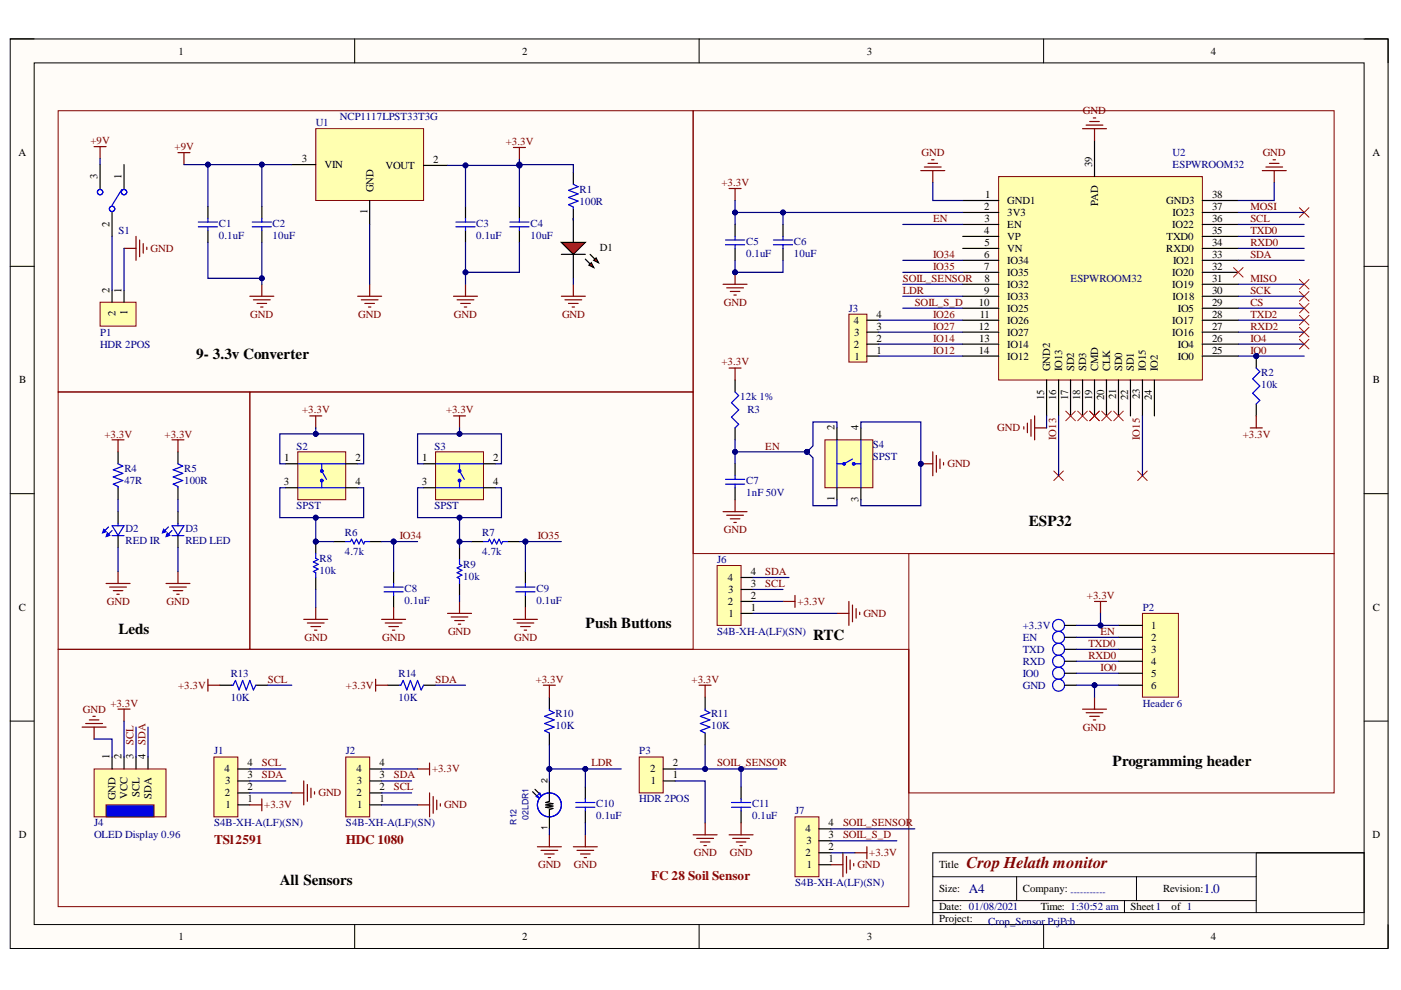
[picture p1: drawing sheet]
<svg xmlns="http://www.w3.org/2000/svg" width="297mm" height="210mm" viewBox="0 0 297 210" stroke-linecap="round" stroke-linejoin="round" font-family="sans-serif">
<path d="M2.2 8.3h292.1v192.8h-292.1z" fill-rule="evenodd" fill="#fffcf8"/>
<path d="M2.2 8.3h292.1v192.8h-292.1z" fill="none" stroke="#000" stroke-width=".21"/>
<path d="M7.2 13.3h282v182.7h-282z" fill-rule="evenodd" fill="#fffcf8"/>
<g fill="none" stroke="#000" stroke-width=".21">
<path d="M2.2 8.3h5M7.2 13.3h282v182.7h-282zM75.2 8.3v5M148.2 8.3v5M221.3 8.3v5M289.2 8.3h5.1v5M2.2 56.5h5M289.2 56.5h5.1M2.2 104.7h5M289.2 104.7h5.1M2.2 152.9h5M289.2 152.9h5.1"/>
<path d="M75.2 196v5.1M148.2 196v5.1M197.8 193.5h91.4v-12.7h-91.4v15.2M197.8 185.9h68.5M197.8 191h68.5M215.5 185.9v5.1M221.3 196v5.1M238.4 191v2.5M241 185.9v5.1M266.3 180.8v12.7M294.3 196v5.1"/>
</g>
<path d="M66.9 27.3h22.9v15.2h-22.9z" fill-rule="evenodd" fill="#ffffb0"/>
<path d="M66.9 27.3h22.9v15.2h-22.9z" fill="none" stroke="#800000" stroke-width=".21"/>
<path d="M61.9 34.9h5M89.8 35.1h5.1M44.1 43.8v2.5M44.1 48.9v2.5M55.5 43.8v2.5M55.5 48.9v2.5M78.4 42.5v5.1M98.7 43.8v2.5M98.7 48.9v2.5M110.1 43.8v2.5M110.1 48.9v2.5" fill="none" stroke="#000" stroke-width=".25"/>
<g fill="none" stroke="#800000" stroke-width=".25">
<path d="M37.7 32.4h2.6M39 32.4v2.5M108.9 31.3h2.5M110.1 31.3v2.5M53 62.8h5.1M53.7 63.6h3.6M54.5 64.3h2M55.3 65.1h.5M55.5 60.3v2.5M75.8 62.8h5.1M76.6 63.6h3.6M77.4 64.3h2"/>
<path d="M78.1 65.1h.5M78.4 60.3v2.5M96.2 62.8h5M96.9 63.6h3.6M97.7 64.3h2M98.4 65.1h.5M98.7 60.3v2.5"/>
</g>
<g fill="none" stroke="#00f" stroke-width=".25">
<path d="M42 47.1h4.1M42 48.1h4.1M44.1 46.3v.8M44.1 48.1v.8M53.5 47.1h4M53.5 48.1h4M55.5 46.3v.8M55.5 48.1v.8M96.7 47.1h4M96.7 48.1h4M98.7 46.3v.8M98.7 48.1v.8"/>
<path d="M108.1 47.1h4.1M108.1 48.1h4.1M110.1 46.3v.8M110.1 48.1v.8"/>
</g>
<path d="M211.7 37.4h43.2v43.2h-43.2z" fill-rule="evenodd" fill="#ffffb0"/>
<path d="M211.7 37.4h43.2v43.2h-43.2z" fill="none" stroke="#800000" stroke-width=".21"/>
<g fill="none" stroke="#000" stroke-width=".25">
<path d="M232.1 29.8v7.6M204.1 42.5h7.6M204.1 45h7.6M204.1 47.6h7.6M204.1 50.1h7.6M204.1 52.7h7.6M204.1 55.2h7.6M204.1 57.7h7.6M254.9 42.5h7.6M254.9 45h7.6M254.9 47.6h7.6M254.9 50.1h7.6"/>
<path d="M254.9 52.7h7.6M254.9 55.2h7.6M254.9 57.7h7.6M204.1 60.3h7.6M204.1 62.8h7.6M204.1 65.3h7.6M204.1 67.9h7.6M204.1 70.4h7.6M204.1 73h7.6M204.1 75.5h7.6M254.9 60.3h7.6M254.9 62.8h7.6"/>
<path d="M254.9 65.3h7.6M254.9 67.9h7.6M254.9 70.4h7.6M254.9 73h7.6M254.9 75.5h7.6M155.8 80.6v2.5M155.8 90.7v2.6M155.8 98.3v2.6M221.9 80.6v7.6M224.4 80.6v7.6M227 80.6v7.6M229.5 80.6v7.6"/>
<path d="M232.1 80.6v7.6M234.6 80.6v7.6M237.1 80.6v7.6M239.7 80.6v7.6M242.2 80.6v7.6M244.8 80.6v7.6M155.8 103.4v2.5"/>
</g>
<g fill="none" stroke="#800000" stroke-width=".25">
<path d="M195.2 36.2h5.1M196 35.4h3.5M196.7 34.6h2.1M197.5 33.9h.5M197.8 36.2v2.5M229.5 27.3h5.1M230.3 26.5h3.5M231 25.8h2.1M231.8 25h.5M232.1 27.3v2.5M267.6 36.2h5.1M268.4 35.4h3.5"/>
<path d="M269.1 34.6h2.1M269.9 33.9h.5M270.2 36.2v2.5M155.8 57.7v2.6M153.3 60.3h5.1M154.1 61h3.5M154.6 78h2.5M154.8 61.8h2.1M155.6 62.6h.5M155.8 78v2.6M217.1 90.5v.5M217.8 89.7v2"/>
<path d="M218.6 89v3.5M219.4 88.2v5.1M219.4 90.7h2.5M153.3 108.5h5.1M154.1 109.2h3.5M154.8 110h2.1M155.6 110.8h.5M155.8 105.9v2.6"/>
</g>
<path d="M155.8 83.1l.8 .8-1.5 1.5 1.5 1.5-1.5 1.5 1.5 1.6-.8 .7M153.8 101.6h4.1M153.8 102.7h4.1M155.8 100.9v.7M155.8 102.7v.7" fill="none" stroke="#00f" stroke-width=".25"/>
<path d="M226 87.2l2 2M228 87.2l-2 2M228.5 87.2l2 2M230.5 87.2l-2 2M231 87.2l2.1 2M233.1 87.2l-2.1 2M233.6 87.2l2 2M235.6 87.2l-2 2M236.1 87.2l2.1 2M238.2 87.2l-2.1 2" fill="none" stroke="#f00" stroke-width=".21"/>
<circle cx="155.8" cy="57.7" r=".51" fill="#000080"/>
<circle cx="155.8" cy="57.7" r=".51" fill="none" stroke="#000080" stroke-width=".21"/>
<path d="M155.8 47.6v2.5M155.8 52.7v2.5M166 47.6v2.5M166 52.7v2.5" fill="none" stroke="#000" stroke-width=".25"/>
<path d="M153.8 50.9h4.1M153.8 51.9h4.1M155.8 50.1v.8M155.8 51.9v.8M164 50.9h4M164 51.9h4M166 50.1v.8M166 51.9v.8" fill="none" stroke="#00f" stroke-width=".25"/>
<path d="M154.6 40h2.5M155.8 40v2.5" fill="none" stroke="#800000" stroke-width=".25"/>
<circle cx="266.3" cy="75.5" r=".51" fill="#000080"/>
<circle cx="266.3" cy="75.5" r=".51" fill="none" stroke="#000080" stroke-width=".21"/>
<path d="M266.3 75.5v2.5" fill="none" stroke="#000" stroke-width=".25"/>
<circle cx="266.3" cy="75.5" r=".51" fill="#000080"/>
<circle cx="266.3" cy="75.5" r=".51" fill="none" stroke="#000080" stroke-width=".21"/>
<path d="M266.3 85.7v2.5" fill="none" stroke="#000" stroke-width=".25"/>
<path d="M266.3 78l.8 .8-1.5 1.5 1.5 1.5-1.5 1.6 1.5 1.5-.8 .8" fill="none" stroke="#00f" stroke-width=".25"/>
<path d="M265.1 90.7h2.5M266.3 88.2v2.5" fill="none" stroke="#800000" stroke-width=".25"/>
<path d="M242.2 130.1h7.6v17.7h-7.6z" fill-rule="evenodd" fill="#ffffb0"/>
<path d="M242.2 130.1h7.6v17.7h-7.6z" fill="none" stroke="#800000" stroke-width=".21"/>
<g fill="none" stroke="#000" stroke-width=".25">
<path d="M21.2 34.9v5.1M26.3 34.9v5.1M23.8 45v5.1M225.7 132.6h2.5M225.7 135.1h2.5M225.7 137.7h2.5M237.1 132.6h5.1M237.1 135.1h5.1M237.1 137.7h5.1M225.7 140.2h2.5M225.7 142.7h2.5M225.7 145.3h2.5"/>
<path d="M237.1 140.2h5.1M237.1 142.7h5.1M237.1 145.3h5.1"/>
</g>
<g fill="none" stroke="#800000" stroke-width=".25">
<path d="M19.9 31.1h2.6M21.2 31.1v2.5M26.3 52.7h2.5M28.8 50.1v5.1M29.6 50.9v3.5M30.4 51.6v2.1M31.1 52.4v.5M232.1 127.5h2.5M233.3 127.5v2.6M229.5 150.4h5.1M230.3 151.1h3.5M231 151.9h2.1"/>
<path d="M231.8 152.6h.5M232.1 147.8v2.6"/>
</g>
<g fill="none" stroke="#00f" stroke-width=".25">
<path d="M25.8 40.2l-2 3.3M35.7 111.7l-.9 .9M36.5 113.6h2.5M36.5 111.5h2.5l-1.3 2zM36.5 112.5l-.9 .9M225 134a1.27 1.27 0 0 0-1.8 1.3 1.27 1.27 0 0 0 2 .9 1.27 1.27 0 0 0-.1-2.1M225 131.5a1.27 1.27 0 0 0-1.8 1.2 1.27 1.27 0 0 0 2 1 1.27 1.27 0 0 0-.1-2.2M225 136.6a1.27 1.27 0 0 0-1.8 1.2 1.27 1.27 0 0 0 2 1 1.27 1.27 0 0 0-.1-2.2M225 139.1a1.27 1.27 0 0 0-1.8 1.2 1.27 1.27 0 0 0 2 1 1.27 1.27 0 0 0-.1-2.2M225 141.6a1.27 1.27 0 0 0-1.8 1.3 1.27 1.27 0 0 0 2 .9 1.27 1.27 0 0 0-.1-2.1M225 144.2a1.28 1.28 0 0 0-1.9 1 1.28 1.28 0 0 0 1.8 1.2 1.28 1.28 0 0 0 .2-2.2"/>
<circle cx="21.2" cy="40.7" r=".57"/>
<circle cx="23.8" cy="44.3" r=".57"/>
<circle cx="26.3" cy="40.7" r=".57"/>
</g>
<path d="M34.7 112.2l.5 .5-.8 .3z" fill="#00f"/>
<path d="M34.7 112.2l.5 .5-.8 .3z" fill="none" stroke="#00f" stroke-width=".25"/>
<path d="M35.5 113l.5 .5-.8 .3z" fill="#00f"/>
<path d="M23 111.7l-.9 .9M23.8 113.6h2.5M23.8 111.5h2.5l-1.3 2zM23.8 112.5l-.9 .9M35.5 113l.5 .5-.8 .3zM37.7 111v.5" fill="none" stroke="#00f" stroke-width=".25"/>
<path d="M37.7 108.5v2.5M37.7 113.6v2.5" fill="none" stroke="#000" stroke-width=".25"/>
<path d="M22 112.2l.5 .5-.8 .3z" fill="#00f"/>
<path d="M22 112.2l.5 .5-.8 .3z" fill="none" stroke="#00f" stroke-width=".25"/>
<path d="M22.8 113l.5 .5-.8 .3z" fill="#00f"/>
<path d="M22.8 113l.5 .5-.8 .3zM25 111v.5" fill="none" stroke="#00f" stroke-width=".25"/>
<path d="M25 108.5v2.5M25 113.6v2.5" fill="none" stroke="#000" stroke-width=".25"/>
<path d="M45.3 160.5h5.1v12.7h-5.1z" fill-rule="evenodd" fill="#ffffb0"/>
<path d="M45.3 160.5h5.1v12.7h-5.1z" fill="none" stroke="#800000" stroke-width=".21"/>
<path d="M50.4 170.7h2.6M50.4 168.1h2.6M50.4 165.6h2.6M50.4 163h2.6" fill="none" stroke="#000" stroke-width=".25"/>
<path d="M73.3 160.5h5.1v12.7h-5.1z" fill-rule="evenodd" fill="#ffffb0"/>
<path d="M73.3 160.5h5.1v12.7h-5.1z" fill="none" stroke="#800000" stroke-width=".21"/>
<g fill="none" stroke="#000" stroke-width=".25">
<path d="M25 95.8v2.5M37.7 95.8v2.5M25 103.4v2.5M37.7 103.4v2.5M116.5 147.8v2.6M116.5 155.4v2.6M149.5 147.8v2.6M149.5 155.4v2.6M78.4 170.7h2.5M78.4 168.1h2.5M78.4 165.6h2.5M78.4 163h2.5"/>
<path d="M112.9 167.9l1 1M113.4 167.4l1 1M116.5 165.6v4.3l-.8 .2 1.5 .3-1.5 .3 1.5 .2-1.5 .3 1.5 .2-.7 .3v4M124.1 166.9v2.5M124.1 171.9v2.6M157.1 166.9v2.5M157.1 171.9v2.6"/>
</g>
<g fill="none" stroke="#00f" stroke-width=".25">
<path d="M25 98.3l1 .5-2 .8 2 .8-2 .7 2 .8-2 .8 1 .5v.2M37.7 98.3l1 .5-2 .8 2 .8-2 .7 2 .8-2 .8 1 .5v.2M116.5 150.4v.2l1 .5-2 .8 2 .7-2 .8 2 .8-2 .7 1 .5M149.5 150.4v.2l1 .5-2 .8 2 .7-2 .8 2 .8-2 .7 1 .5M122.1 171.2h4M122.1 170.1h4M124.1 169.4v.7M124.1 171.2v.7M155.1 171.2h4.1M155.1 170.1h4.1M157.1 169.4v.7M157.1 171.2v.7"/>
<circle cx="116.5" cy="170.7" r="2.54"/>
</g>
<g fill="none" stroke="#800000" stroke-width=".25">
<path d="M23.8 93.3h2.5M25 93.3v2.5M36.5 93.3h2.5M37.7 93.3v2.5M22.5 123.7h5.1M23.3 124.5h3.5M24 125.2h2M24.8 126h.5M25 121.2v2.5M35.2 123.7h5.1M36 124.5h3.5M36.7 125.2h2"/>
<path d="M37.5 126h.5M37.7 121.2v2.5M115.2 145.3h2.5M116.5 145.3v2.5M148.2 145.3h2.6M149.5 145.3v2.5M113.9 179.5h5.1M116.5 177v2.5M121.6 179.5h5M124.1 177v2.5M147 177h5M147.7 177.8h3.6"/>
<path d="M148.5 178.5h2M149.3 179.3h.5M149.5 174.5v2.5M154.6 177h5.1M155.3 177.8h3.6M156.1 178.5h2M156.9 179.3h.5M157.1 174.5v2.5M114.7 180.3h3.6M115.5 181.1h2M116.2 181.8h.5M122.3 180.3h3.6"/>
<path d="M123.1 181.1h2M123.8 181.8h.6"/>
</g>
<path d="M113.7 168.9l.2-.3 .3 .5z" fill="#00f"/>
<path d="M113.7 168.9l.2-.3 .3 .5z" fill="none" stroke="#00f" stroke-width=".25"/>
<path d="M114.2 168.4l.2-.3 .3 .5z" fill="#00f"/>
<path d="M73.3 114.8h1l.3-.5 .5 1 .5-1 .5 1 .5-1 .5 1 .3-.5h1M102.5 114.8h1l.3-.5 .5 1 .5-1 .5 1 .5-1 .5 1 .3-.5h1M81.4 124.5h4.1M81.4 125.5h4.1M83.5 123.7v.8M83.5 125.5v.7M109.4 124.5h4M109.4 125.5h4M111.4 123.7v.8M111.4 125.5v.7M114.2 168.4l.2-.3 .3 .5z" fill="none" stroke="#00f" stroke-width=".25"/>
<g fill="none" stroke="#800000" stroke-width=".25">
<path d="M65.7 88.2h2.5M66.9 88.2v2.5M96.2 88.2h2.5M97.4 88.2v2.5M64.4 131.3h5.1M65.2 132.1h3.5M65.9 132.8h2.1M66.7 133.6h.5M66.9 128.8v2.5M94.9 130.1h5.1M95.6 130.8h3.6M96.4 131.6h2"/>
<path d="M97.2 132.3h.5M97.4 127.5v2.6"/>
</g>
<path d="M70.8 114.8h2.5M78.4 114.8h2.5M100 114.8h2.5M107.6 114.8h2.5M83.5 121.2v2.5M83.5 126.2v2.6M111.4 121.2v2.5M111.4 126.2v2.6" fill="none" stroke="#000" stroke-width=".25"/>
<circle cx="66.9" cy="114.8" r=".51" fill="#000080"/>
<circle cx="66.9" cy="114.8" r=".51" fill="none" stroke="#000080" stroke-width=".21"/>
<path d="M66.9 114.8v2.6M66.9 122.4v2.6" fill="none" stroke="#000" stroke-width=".25"/>
<circle cx="66.9" cy="114.8" r=".51" fill="#000080"/>
<circle cx="66.9" cy="114.8" r=".51" fill="none" stroke="#000080" stroke-width=".21"/>
<path d="M66.9 117.4v1l.6 .2-1.1 .5 1.1 .6-1.1 .5 1.1 .5-1.1 .5 .5 .2v1M97.4 118.6v1.1l.5 .2-1 .5 1 .5-1 .5 1 .5-1 .5 .5 .3v1" fill="none" stroke="#00f" stroke-width=".25"/>
<path d="M121.6 46.3v5.1M121.6 53.9v5.1M97.4 116.1v2.5M97.4 123.7v2.5" fill="none" stroke="#000" stroke-width=".25"/>
<path d="M80.9 131.3h5.1M81.7 132.1h3.5M82.4 132.8h2.1M83.2 133.6h.5M83.5 128.8v2.5M108.9 131.3h5M109.6 132.1h3.6M110.4 132.8h2M111.1 133.6h.6M111.4 128.8v2.5" fill="none" stroke="#800000" stroke-width=".25"/>
<path d="M119 51.4h5.1l-2.5 2.5z" fill="#f00"/>
<path d="M119 51.4h5.1l-2.5 2.5zM124.1 54.9l1.8 1.8M125.1 53.9l1.8 1.8" fill="none" stroke="#000" stroke-width=".25"/>
<path d="M125.4 55.7l.5 1-1-.5z" fill="#f00"/>
<path d="M125.4 55.7l.5 1-1-.5z" fill="none" stroke="#000" stroke-width=".25"/>
<path d="M125.9 55.2l.5-.5 .5 1z" fill="#f00"/>
<path d="M121.6 36.5v2.6M119 53.9h5.1M121.6 44.2v2.5M125.9 55.2l.5-.5 .5 1z" fill="none" stroke="#000" stroke-width=".25"/>
<path d="M119 62.8h5.1M119.8 63.6h3.5M120.5 64.3h2.1M121.3 65.1h.5M121.6 60.3v2.5" fill="none" stroke="#800000" stroke-width=".25"/>
<path d="M121.6 39.1l1 .5-2.1 .8 2.1 .7-2.1 .8 2.1 .7-2.1 .8 1.1 .5v.3" fill="none" stroke="#00f" stroke-width=".25"/>
<path d="M20 163h15.2v10.2h-15.2z" fill-rule="evenodd" fill="#ffffb0"/>
<path d="M20 163h15.2v10.2h-15.2z" fill="none" stroke="#800000" stroke-width=".21"/>
<path d="M23.8 160.5v2.5M26.3 160.5v2.5M28.8 160.5v2.5M31.4 160.5v2.5" fill="none" stroke="#000" stroke-width=".25"/>
<path d="M22.5 170.7h10.2v2.5h-10.2z" fill-rule="evenodd" fill="#00f"/>
<path d="M12.3 23.5h134.7v59.6h-134.7zM147 23.5h135.9v93.9h-135.9zM12.3 83.1h40.7v54.6h-40.7zM53 83.1h94v54.6h-94zM192.7 117.4h90.2v50.7h-90.2zM12.3 137.7h180.4v54.5h-180.4zM22.5 170.7h10.2v2.5h-10.2z" fill="none" stroke="#800000" stroke-width=".21"/>
<g fill="none" stroke="#800000" stroke-width=".25">
<path d="M195.2 98.3h2.6M197.8 95.8v5.1M198.5 96.6v3.5M199.3 97.3v2M200.1 98.1v.5M17.4 154.2h5.1M18.2 153.4h3.5M18.9 152.6h2.1M19.7 151.9h.5M19.9 154.2v2.5M25 150.4h2.6M26.3 150.4v2.5"/>
<path d="M44.1 144v2.5M44.1 145.3h2.5M79.6 145.3h2.6M79.6 144v2.5M53 170.7h2.5M55.5 169.4v2.5M61.9 168.1h2.5M64.4 165.6v5.1M65.2 166.3v3.6M65.9 167.1v2M66.7 167.9v.5M88.5 170.7h2.6"/>
<path d="M88.5 163h2.6M91.1 161.8v2.5M91.1 168.1v5.1M91.8 168.9v3.5M92.6 169.6v2.1M93.4 170.4v.5"/>
</g>
<g fill="none" stroke="#f00" stroke-width=".21">
<path d="M261.5 56.7l2.1 2.1M263.6 56.7l-2.1 2.1M275.5 59.3l2 2M275.5 44l2 2.1M277.5 59.3l-2 2M277.5 44l-2 2.1M275.5 71.9l2 2.1M275.5 69.4l2 2M275.5 66.9l2 2M275.5 64.3l2 2.1M275.5 61.8l2 2M277.5 71.9l-2 2.1"/>
<path d="M277.5 69.4l-2 2M277.5 66.9l-2 2M277.5 64.3l-2 2.1M277.5 61.8l-2 2M223.4 99.9l2.1 2M225.5 99.9l-2.1 2M241.2 99.9l2 2M243.2 99.9l-2 2"/>
</g>
<path d="M46.6 145.3h2.6M54.2 145.3h2.6M82.2 145.3h2.5M89.8 145.3h2.5" fill="none" stroke="#000" stroke-width=".25"/>
<path d="M49.2 145.3h.2l.5-1 .8 2 .7-2 .8 2 .8-2 .7 2 .5-1M84.7 145.3h.3l.5-1 .8 2 .7-2 .8 2 .7-2 .8 2 .5-1" fill="none" stroke="#00f" stroke-width=".25"/>
<circle cx="195.2" cy="98.3" r=".51" fill="#000080"/>
<circle cx="195.2" cy="98.3" r=".51" fill="none" stroke="#000080" stroke-width=".21"/>
<path d="M152 119.9h5.1v12.7h-5.1z" fill-rule="evenodd" fill="#ffffb0"/>
<path d="M152 119.9h5.1v12.7h-5.1z" fill="none" stroke="#800000" stroke-width=".21"/>
<path d="M157.1 130.1h2.6M157.1 127.5h2.6M157.1 125h2.6M157.1 122.4h2.6" fill="none" stroke="#000" stroke-width=".25"/>
<path d="M166 127.5h2.6M168.6 126.2v2.6M177.4 130.1h2.6M180 127.5v5.1M180.7 128.3v3.5M181.5 129v2.1M182.3 129.8v.5" fill="none" stroke="#800000" stroke-width=".25"/>
<path d="M168.6 173.2h5v12.7h-5z" fill-rule="evenodd" fill="#ffffb0"/>
<path d="M168.6 173.2h5v12.7h-5z" fill="none" stroke="#800000" stroke-width=".21"/>
<path d="M173.6 178.3h2.6M173.6 175.7h2.6M173.6 183.3h2.6M173.6 180.8h2.6" fill="none" stroke="#000" stroke-width=".25"/>
<path d="M183.8 179.5v2.6M176.2 183.3h2.5M178.7 180.8v5.1M179.5 181.6v3.5M180.2 182.3v2.1M181 183.1v.5M181.3 180.8h2.5" fill="none" stroke="#800000" stroke-width=".25"/>
<path d="M21.2 64.1h7.6v5.1h-7.6z" fill-rule="evenodd" fill="#ffffb0"/>
<path d="M21.2 64.1h7.6v5.1h-7.6z" fill="none" stroke="#800000" stroke-width=".21"/>
<path d="M23.8 61.5v2.6M26.3 61.5v2.6" fill="none" stroke="#000" stroke-width=".25"/>
<path d="M135.5 160.5h5.1v7.6h-5.1z" fill-rule="evenodd" fill="#ffffb0"/>
<path d="M135.5 160.5h5.1v7.6h-5.1z" fill="none" stroke="#800000" stroke-width=".21"/>
<path d="M140.6 165.6h2.6M140.6 163h2.6" fill="none" stroke="#000" stroke-width=".25"/>
<path d="M63.1 95.8h10.2v10.1h-10.2z" fill-rule="evenodd" fill="#ffffb0"/>
<path d="M63.1 95.8h10.2v10.1h-10.2z" fill="none" stroke="#800000" stroke-width=".21"/>
<g fill="none" stroke="#00f" stroke-width=".25">
<path d="M63.1 98.3h10.2M68.2 98.3v1.6l1 1.7M63.1 103.4h10.2M68.2 101.9v1.5"/>
<circle cx="68.2" cy="99.9" r=".25"/>
<circle cx="68.2" cy="101.9" r=".25"/>
</g>
<path d="M60.6 98.3h2.5M73.3 98.3h2.5M60.6 103.4h2.5M73.3 103.4h2.5" fill="none" stroke="#000" stroke-width=".25"/>
<path d="M92.3 95.8h10.2v10.1h-10.2z" fill-rule="evenodd" fill="#ffffb0"/>
<path d="M92.3 95.8h10.2v10.1h-10.2z" fill="none" stroke="#800000" stroke-width=".21"/>
<g fill="none" stroke="#00f" stroke-width=".25">
<path d="M92.3 98.3h10.2M97.4 98.3v1.6l1 1.7M92.3 103.4h10.2M97.4 101.9v1.5"/>
<circle cx="97.4" cy="99.9" r=".25"/>
<circle cx="97.4" cy="101.9" r=".25"/>
</g>
<path d="M89.8 98.3h2.5M102.5 98.3h2.5M89.8 103.4h2.5M102.5 103.4h2.5" fill="none" stroke="#000" stroke-width=".25"/>
<path d="M180 66.6h3.8v10.2h-3.8z" fill-rule="evenodd" fill="#ffffb0"/>
<path d="M180 66.6h3.8v10.2h-3.8z" fill="none" stroke="#800000" stroke-width=".21"/>
<path d="M183.8 75.5h2.5M183.8 73h2.5M183.8 70.4h2.5M183.8 67.9h2.5" fill="none" stroke="#000" stroke-width=".25"/>
<path d="M174.9 93.3h10.2v10.1h-10.2z" fill-rule="evenodd" fill="#ffffb0"/>
<path d="M174.9 93.3h10.2v10.1h-10.2z" fill="none" stroke="#800000" stroke-width=".21"/>
<g fill="none" stroke="#00f" stroke-width=".25">
<path d="M177.4 93.3v10.1M180.7 97.3l-1.7 1h-1.6M181 98.3h1.5M182.5 93.3v10.1"/>
<circle cx="179" cy="98.3" r=".25"/>
<circle cx="181" cy="98.3" r=".26"/>
</g>
<path d="M177.4 90.7v2.6M182.5 90.7v2.6M177.4 103.4v2.6M182.5 103.4v2.6" fill="none" stroke="#000" stroke-width=".25"/>
<path d="M39 34.9h16.5M19.9 156.7h3.9v3.8" fill="none" stroke="#000080" stroke-width=".25"/>
<circle cx="55.5" cy="34.9" r=".51" fill="#000080"/>
<circle cx="55.5" cy="34.9" r=".51" fill="none" stroke="#000080" stroke-width=".21"/>
<circle cx="44.1" cy="34.9" r=".51" fill="#000080"/>
<circle cx="44.1" cy="34.9" r=".51" fill="none" stroke="#000080" stroke-width=".21"/>
<path d="M44.1 51.4v7.6h11.4" fill="none" stroke="#000080" stroke-width=".25"/>
<circle cx="55.5" cy="59" r=".51" fill="#000080"/>
<circle cx="55.5" cy="59" r=".51" fill="none" stroke="#000080" stroke-width=".21"/>
<path d="M61.9 34.9h-6.4v8.9M53 168.1h8.9M53 165.6h7.6M53 163h7.6" fill="none" stroke="#000080" stroke-width=".25"/>
<circle cx="55.5" cy="34.9" r=".51" fill="#000080"/>
<circle cx="55.5" cy="34.9" r=".51" fill="none" stroke="#000080" stroke-width=".21"/>
<path d="M60.6 103.4h-1.3v6.4h17.8v-6.4h-1.3M56.8 145.3h5.1" fill="none" stroke="#000080" stroke-width=".25"/>
<circle cx="66.9" cy="109.8" r=".51" fill="#000080"/>
<circle cx="66.9" cy="109.8" r=".51" fill="none" stroke="#000080" stroke-width=".21"/>
<path d="M60.6 98.3h-1.3v-6.3h17.8v6.3h-1.3" fill="none" stroke="#000080" stroke-width=".25"/>
<circle cx="66.9" cy="92" r=".51" fill="#000080"/>
<circle cx="66.9" cy="92" r=".51" fill="none" stroke="#000080" stroke-width=".21"/>
<path d="M66.9 109.8v5h3.9" fill="none" stroke="#000080" stroke-width=".25"/>
<circle cx="66.9" cy="114.8" r=".51" fill="#000080"/>
<circle cx="66.9" cy="114.8" r=".51" fill="none" stroke="#000080" stroke-width=".21"/>
<circle cx="66.9" cy="109.8" r=".51" fill="#000080"/>
<circle cx="66.9" cy="109.8" r=".51" fill="none" stroke="#000080" stroke-width=".21"/>
<path d="M80.9 114.8h2.6M80.9 170.7h7.6M80.9 168.1h6.4M80.9 165.6h6.4M80.9 163h7.6" fill="none" stroke="#000080" stroke-width=".25"/>
<circle cx="83.5" cy="114.8" r=".51" fill="#000080"/>
<circle cx="83.5" cy="114.8" r=".51" fill="none" stroke="#000080" stroke-width=".21"/>
<path d="M83.5 114.8h5" fill="none" stroke="#000080" stroke-width=".25"/>
<circle cx="83.5" cy="114.8" r=".51" fill="#000080"/>
<circle cx="83.5" cy="114.8" r=".51" fill="none" stroke="#000080" stroke-width=".21"/>
<path d="M89.8 103.4h-1.3v6.4h17.8v-6.4h-1.3" fill="none" stroke="#000080" stroke-width=".25"/>
<circle cx="97.4" cy="109.8" r=".51" fill="#000080"/>
<circle cx="97.4" cy="109.8" r=".51" fill="none" stroke="#000080" stroke-width=".21"/>
<path d="M89.8 98.3h-1.3v-6.3h17.8v6.3h-1.3" fill="none" stroke="#000080" stroke-width=".25"/>
<circle cx="97.4" cy="92" r=".51" fill="#000080"/>
<circle cx="97.4" cy="92" r=".51" fill="none" stroke="#000080" stroke-width=".21"/>
<path d="M94.9 35.1h3.8v8.7M92.3 145.3h6.4" fill="none" stroke="#000080" stroke-width=".25"/>
<circle cx="98.7" cy="35.1" r=".51" fill="#000080"/>
<circle cx="98.7" cy="35.1" r=".51" fill="none" stroke="#000080" stroke-width=".21"/>
<path d="M100 114.8h-2.6v1.3" fill="none" stroke="#000080" stroke-width=".25"/>
<circle cx="97.4" cy="114.8" r=".51" fill="#000080"/>
<circle cx="97.4" cy="114.8" r=".51" fill="none" stroke="#000080" stroke-width=".21"/>
<path d="M110.1 51.4v6.3h-11.4" fill="none" stroke="#000080" stroke-width=".25"/>
<circle cx="98.7" cy="57.7" r=".51" fill="#000080"/>
<circle cx="98.7" cy="57.7" r=".51" fill="none" stroke="#000080" stroke-width=".21"/>
<path d="M98.7 35.1h11.4" fill="none" stroke="#000080" stroke-width=".25"/>
<circle cx="98.7" cy="35.1" r=".51" fill="#000080"/>
<circle cx="98.7" cy="35.1" r=".51" fill="none" stroke="#000080" stroke-width=".21"/>
<circle cx="110.1" cy="35.1" r=".51" fill="#000080"/>
<circle cx="110.1" cy="35.1" r=".51" fill="none" stroke="#000080" stroke-width=".21"/>
<path d="M110.1 114.8h1.3" fill="none" stroke="#000080" stroke-width=".25"/>
<circle cx="111.4" cy="114.8" r=".51" fill="#000080"/>
<circle cx="111.4" cy="114.8" r=".51" fill="none" stroke="#000080" stroke-width=".21"/>
<path d="M110.1 35.1v-.2h11.5v1.6" fill="none" stroke="#000080" stroke-width=".25"/>
<circle cx="110.1" cy="34.9" r=".51" fill="#000080"/>
<circle cx="110.1" cy="34.9" r=".51" fill="none" stroke="#000080" stroke-width=".21"/>
<circle cx="110.1" cy="35.1" r=".51" fill="#000080"/>
<circle cx="110.1" cy="35.1" r=".51" fill="none" stroke="#000080" stroke-width=".21"/>
<path d="M111.4 114.8h7.6" fill="none" stroke="#000080" stroke-width=".25"/>
<circle cx="111.4" cy="114.8" r=".51" fill="#000080"/>
<circle cx="111.4" cy="114.8" r=".51" fill="none" stroke="#000080" stroke-width=".21"/>
<path d="M116.5 163h7.6v3.9" fill="none" stroke="#000080" stroke-width=".25"/>
<circle cx="116.5" cy="163" r=".51" fill="#000080"/>
<circle cx="116.5" cy="163" r=".51" fill="none" stroke="#000080" stroke-width=".21"/>
<circle cx="124.1" cy="163" r=".51" fill="#000080"/>
<circle cx="124.1" cy="163" r=".51" fill="none" stroke="#000080" stroke-width=".21"/>
<path d="M124.1 163h7.6" fill="none" stroke="#000080" stroke-width=".25"/>
<circle cx="124.1" cy="163" r=".51" fill="#000080"/>
<circle cx="124.1" cy="163" r=".51" fill="none" stroke="#000080" stroke-width=".21"/>
<path d="M149.5 158v5h-6.3M143.2 165.6h6.3v8.9" fill="none" stroke="#000080" stroke-width=".25"/>
<circle cx="149.5" cy="163" r=".51" fill="#000080"/>
<circle cx="149.5" cy="163" r=".51" fill="none" stroke="#000080" stroke-width=".21"/>
<path d="M149.5 163h15.2" fill="none" stroke="#000080" stroke-width=".25"/>
<circle cx="149.5" cy="163" r=".51" fill="#000080"/>
<circle cx="149.5" cy="163" r=".51" fill="none" stroke="#000080" stroke-width=".21"/>
<circle cx="157.1" cy="163" r=".51" fill="#000080"/>
<circle cx="157.1" cy="163" r=".51" fill="none" stroke="#000080" stroke-width=".21"/>
<path d="M171.1 95.8h-15.3v2.5" fill="none" stroke="#000080" stroke-width=".25"/>
<circle cx="155.8" cy="95.8" r=".51" fill="#000080"/>
<circle cx="155.8" cy="95.8" r=".51" fill="none" stroke="#000080" stroke-width=".21"/>
<circle cx="171.1" cy="95.8" r=".51" fill="#000080"/>
<circle cx="171.1" cy="95.8" r=".51" fill="none" stroke="#000080" stroke-width=".21"/>
<path d="M155.8 55.2v2.5h10.2v-2.5" fill="none" stroke="#000080" stroke-width=".25"/>
<circle cx="155.8" cy="57.7" r=".51" fill="#000080"/>
<circle cx="155.8" cy="57.7" r=".51" fill="none" stroke="#000080" stroke-width=".21"/>
<path d="M204.1 45h-48.2v2.6" fill="none" stroke="#000080" stroke-width=".25"/>
<circle cx="155.8" cy="45" r=".51" fill="#000080"/>
<circle cx="155.8" cy="45" r=".51" fill="none" stroke="#000080" stroke-width=".21"/>
<circle cx="166" cy="45" r=".51" fill="#000080"/>
<circle cx="166" cy="45" r=".51" fill="none" stroke="#000080" stroke-width=".21"/>
<path d="M171.1 95.8l1.3 1.3v10.1h5v-1.2M159.7 127.5h6.3M159.7 125h6.3M159.7 122.4h7.6M159.7 130.1h17.7" fill="none" stroke="#000080" stroke-width=".25"/>
<circle cx="171.1" cy="95.8" r=".51" fill="#000080"/>
<circle cx="171.1" cy="95.8" r=".51" fill="none" stroke="#000080" stroke-width=".21"/>
<path d="M177.4 90.7v-1.2h-5v5l-1.3 1.3" fill="none" stroke="#000080" stroke-width=".25"/>
<circle cx="171.1" cy="95.8" r=".51" fill="#000080"/>
<circle cx="171.1" cy="95.8" r=".51" fill="none" stroke="#000080" stroke-width=".21"/>
<path d="M182.5 90.7v-1.2h12.7v17.7h-12.7v-1.2M176.2 178.3h13.9M176.2 175.7h17.8M176.2 180.8h5.1" fill="none" stroke="#000080" stroke-width=".25"/>
<circle cx="195.2" cy="98.3" r=".51" fill="#000080"/>
<circle cx="195.2" cy="98.3" r=".51" fill="none" stroke="#000080" stroke-width=".21"/>
<path d="M197.8 38.7v3.8h6.3M191.4 57.7h12.7M191.4 55.2h12.7M191.4 47.6h12.7M186.3 75.5h17.8M186.3 73h17.8M186.3 70.4h17.8M186.3 67.9h17.8M191.4 65.3h12.7M191.4 62.8h12.7M191.4 60.3h12.7M228.2 145.3h3.9" fill="none" stroke="#000080" stroke-width=".25"/>
<circle cx="232.1" cy="145.3" r=".51" fill="#000080"/>
<circle cx="232.1" cy="145.3" r=".51" fill="none" stroke="#000080" stroke-width=".21"/>
<path d="M228.2 137.7h8.9M228.2 135.1h8.9M228.2 132.6h5.1M228.2 142.7h8.9M228.2 140.2h8.9" fill="none" stroke="#000080" stroke-width=".25"/>
<circle cx="233.3" cy="132.6" r=".51" fill="#000080"/>
<circle cx="233.3" cy="132.6" r=".51" fill="none" stroke="#000080" stroke-width=".21"/>
<path d="M237.1 145.3h-5v2.5" fill="none" stroke="#000080" stroke-width=".25"/>
<circle cx="232.1" cy="145.3" r=".51" fill="#000080"/>
<circle cx="232.1" cy="145.3" r=".51" fill="none" stroke="#000080" stroke-width=".21"/>
<path d="M233.3 130.1v2.5h3.8" fill="none" stroke="#000080" stroke-width=".25"/>
<circle cx="233.3" cy="132.6" r=".51" fill="#000080"/>
<circle cx="233.3" cy="132.6" r=".51" fill="none" stroke="#000080" stroke-width=".21"/>
<path d="M262.5 75.5h14" fill="none" stroke="#000080" stroke-width=".25"/>
<circle cx="266.3" cy="75.5" r=".51" fill="#000080"/>
<circle cx="266.3" cy="75.5" r=".51" fill="none" stroke="#000080" stroke-width=".21"/>
<g fill="none" stroke="#000080" stroke-width=".25">
<path d="M21.2 33.6v1.3M44.1 34.9v8.9M270.2 38.7v3.8h-7.7M23.8 50.1v11.4M26.3 52.7v8.8M262.5 55.2h14M262.5 52.7h14M262.5 50.1h14M262.5 47.6h14M262.5 45h14M262.5 73h14M262.5 70.4h14"/>
<path d="M262.5 67.9h14M262.5 65.3h14M262.5 62.8h14M262.5 60.3h14M25 105.9v2.6M25 116.1v5.1M37.7 105.9v2.6M37.7 116.1v5.1M26.3 152.9v7.6M28.8 154.2v6.3M31.4 154.2v6.3"/>
</g>
<circle cx="44.1" cy="34.9" r=".51" fill="#000080"/>
<circle cx="44.1" cy="34.9" r=".51" fill="none" stroke="#000080" stroke-width=".21"/>
<path d="M55.5 51.4v8.9" fill="none" stroke="#000080" stroke-width=".25"/>
<circle cx="55.5" cy="59" r=".51" fill="#000080"/>
<circle cx="55.5" cy="59" r=".51" fill="none" stroke="#000080" stroke-width=".21"/>
<path d="M66.9 90.7v1.3M66.9 125v3.8" fill="none" stroke="#000080" stroke-width=".25"/>
<circle cx="66.9" cy="92" r=".51" fill="#000080"/>
<circle cx="66.9" cy="92" r=".51" fill="none" stroke="#000080" stroke-width=".21"/>
<path d="M78.4 47.6v12.7M83.5 114.8v6.4" fill="none" stroke="#000080" stroke-width=".25"/>
<circle cx="83.5" cy="114.8" r=".51" fill="#000080"/>
<circle cx="83.5" cy="114.8" r=".51" fill="none" stroke="#000080" stroke-width=".21"/>
<path d="M97.4 109.8v5M97.4 126.2v1.3" fill="none" stroke="#000080" stroke-width=".25"/>
<circle cx="97.4" cy="114.8" r=".51" fill="#000080"/>
<circle cx="97.4" cy="114.8" r=".51" fill="none" stroke="#000080" stroke-width=".21"/>
<circle cx="97.4" cy="109.8" r=".51" fill="#000080"/>
<circle cx="97.4" cy="109.8" r=".51" fill="none" stroke="#000080" stroke-width=".21"/>
<path d="M97.4 90.7v1.3" fill="none" stroke="#000080" stroke-width=".25"/>
<circle cx="97.4" cy="92" r=".51" fill="#000080"/>
<circle cx="97.4" cy="92" r=".51" fill="none" stroke="#000080" stroke-width=".21"/>
<path d="M98.7 51.4v8.9" fill="none" stroke="#000080" stroke-width=".25"/>
<circle cx="98.7" cy="57.7" r=".51" fill="#000080"/>
<circle cx="98.7" cy="57.7" r=".51" fill="none" stroke="#000080" stroke-width=".21"/>
<path d="M110.1 35.1v8.7" fill="none" stroke="#000080" stroke-width=".25"/>
<circle cx="110.1" cy="35.1" r=".51" fill="#000080"/>
<circle cx="110.1" cy="35.1" r=".51" fill="none" stroke="#000080" stroke-width=".21"/>
<path d="M110.1 33.8v1.1" fill="none" stroke="#000080" stroke-width=".25"/>
<circle cx="110.1" cy="34.9" r=".51" fill="#000080"/>
<circle cx="110.1" cy="34.9" r=".51" fill="none" stroke="#000080" stroke-width=".21"/>
<path d="M111.4 114.8v6.4" fill="none" stroke="#000080" stroke-width=".25"/>
<circle cx="111.4" cy="114.8" r=".51" fill="#000080"/>
<circle cx="111.4" cy="114.8" r=".51" fill="none" stroke="#000080" stroke-width=".21"/>
<path d="M116.5 163v2.6M116.5 175.7v1.3" fill="none" stroke="#000080" stroke-width=".25"/>
<circle cx="116.5" cy="163" r=".51" fill="#000080"/>
<circle cx="116.5" cy="163" r=".51" fill="none" stroke="#000080" stroke-width=".21"/>
<path d="M116.5 158v5" fill="none" stroke="#000080" stroke-width=".25"/>
<circle cx="116.5" cy="163" r=".51" fill="#000080"/>
<circle cx="116.5" cy="163" r=".51" fill="none" stroke="#000080" stroke-width=".21"/>
<path d="M121.6 46.3v.4M121.6 59v1.3M155.8 93.3v2.5M124.1 174.5v2.5" fill="none" stroke="#000080" stroke-width=".25"/>
<circle cx="155.8" cy="95.8" r=".51" fill="#000080"/>
<circle cx="155.8" cy="95.8" r=".51" fill="none" stroke="#000080" stroke-width=".21"/>
<path d="M155.8 42.5v2.5" fill="none" stroke="#000080" stroke-width=".25"/>
<circle cx="155.8" cy="45" r=".51" fill="#000080"/>
<circle cx="155.8" cy="45" r=".51" fill="none" stroke="#000080" stroke-width=".21"/>
<path d="M157.1 163v3.9" fill="none" stroke="#000080" stroke-width=".25"/>
<circle cx="157.1" cy="163" r=".51" fill="#000080"/>
<circle cx="157.1" cy="163" r=".51" fill="none" stroke="#000080" stroke-width=".21"/>
<path d="M166 45v2.6" fill="none" stroke="#000080" stroke-width=".25"/>
<circle cx="166" cy="45" r=".51" fill="#000080"/>
<circle cx="166" cy="45" r=".51" fill="none" stroke="#000080" stroke-width=".21"/>
<path d="M221.9 88.2v2.5M224.4 88.2v12.7M242.2 88.2v12.7" fill="none" stroke="#000080" stroke-width=".25"/>
<text font-size="3.5" fill="#800000" x="204.9" y="184.1">CropHelath monitor</text>
<g font-size="3.2">
<text x="41.6" y="76.1">9- 3.3v Converter</text>
<text x="218.1" y="111.6">ESP32</text>
<text x="25.1" y="134.4">Leds</text>
<text x="124.1" y="133.1">Push Buttons</text>
<text x="172.4" y="135.7">RTC</text>
<text x="235.9" y="162.3">Programming header</text>
<text x="59.3" y="187.7">All Sensors</text>
</g>
<g font-size="2.8" fill="#980000">
<text x="45.4" y="178.9">TSl2591</text>
<text x="73.4" y="178.9">HDC 1080</text>
<text x="138.1" y="186.6">FC 28 Soil Sensor</text>
</g>
<g font-size="2.8" fill="#000080">
<text x="205.4" y="189.3">A4</text>
<text x="255.2" y="189.3">1.0</text>
</g>
<g font-size="2.3">
<text x="37.9" y="11.6">1</text>
<text x="110.7" y="11.6">2</text>
<text x="183.8" y="11.6">3</text>
<text x="256.7" y="11.6">4</text>
<text x="3.9" y="33.1">A</text>
<text x="64" y="34.4">3</text>
<text x="68.8" y="35.6">VIN</text>
<text x="81.7" y="35.8">VOUT</text>
<text x="91.9" y="34.5">2</text>
<text x="231.6" y="35.4" transform="rotate(-90 231.6 35.4)">39</text>
<text x="291" y="33.1">A</text>
<text x="20.7" y="37.9" transform="rotate(-90 20.7 37.9)">3</text>
<text x="25.8" y="37.9" transform="rotate(-90 25.8 37.9)">1</text>
<text x="79.2" y="40.8" transform="rotate(-90 79.2 40.8)">GND</text>
<text x="208.9" y="42">1</text>
<text x="257" y="42">38</text>
<text x="77.9" y="45.4" transform="rotate(-90 77.9 45.4)">1</text>
<text x="208.7" y="44.5">2</text>
<text x="208.7" y="47">3</text>
<text x="213.6" y="43.2">GND1</text>
<text x="213.6" y="45.8">3V3</text>
<text x="232.8" y="43.7" transform="rotate(-90 232.8 43.7)">PAD</text>
<text x="247.3" y="43.2">GND3</text>
<text x="248.6" y="45.8">IO23</text>
<text x="257" y="47">36</text>
<text x="257" y="44.5">37</text>
<text x="23.2" y="48.1" transform="rotate(-90 23.2 48.1)">2</text>
<text x="127.2" y="53.2">D1</text>
<text x="208.7" y="49.6">4</text>
<text x="208.7" y="52.2">5</text>
<text x="213.6" y="48.3">EN</text>
<text x="213.6" y="50.9">VP</text>
<text x="213.6" y="53.4">VN</text>
<text x="247.3" y="53.4">RXD0</text>
<text x="247.4" y="50.9">TXD0</text>
<text x="248.5" y="48.3">IO22</text>
<text x="257" y="52.2">34</text>
<text x="257" y="49.6">35</text>
<text x="208.7" y="54.7">6</text>
<text x="208.7" y="57.2">7</text>
<text x="208.7" y="59.8">8</text>
<text x="213.6" y="56">IO34</text>
<text x="213.6" y="58.5">IO35</text>
<text x="248.5" y="58.5">IO20</text>
<text x="248.7" y="56">IO21</text>
<text x="257" y="59.8">31</text>
<text x="257" y="57.2">32</text>
<text x="257" y="54.7">33</text>
<text x="23.2" y="62" transform="rotate(-90 23.2 62)">2</text>
<text x="25.8" y="62" transform="rotate(-90 25.8 62)">1</text>
<text x="207.6" y="64.8">10</text>
<text x="208.7" y="62.3">9</text>
<text x="213.6" y="61">IO32</text>
<text x="213.6" y="63.6">IO33</text>
<text x="248.5" y="61">IO19</text>
<text x="248.6" y="63.6">IO18</text>
<text x="257" y="64.8">29</text>
<text x="257" y="62.3">30</text>
<text x="24.5" y="66.9" transform="rotate(-90 24.5 66.9)">2</text>
<text x="27" y="66.7" transform="rotate(-90 27 66.7)">1</text>
<text x="181" y="68.6">4</text>
<text x="181.1" y="71.2">3</text>
<text x="185.8" y="69.9">3</text>
<text x="185.8" y="67.4">4</text>
<text x="207.6" y="69.9">12</text>
<text x="207.7" y="67.4">11</text>
<text x="213.6" y="66.1">IO25</text>
<text x="213.6" y="68.6">IO26</text>
<text x="213.6" y="71.2">IO27</text>
<text x="248.5" y="71.2">IO16</text>
<text x="248.5" y="68.6">IO17</text>
<text x="249.7" y="66.1">IO5</text>
<text x="257" y="69.9">27</text>
<text x="257" y="67.4">28</text>
<text x="181" y="73.7">2</text>
<text x="181.2" y="76.2">1</text>
<text x="185.8" y="75">1</text>
<text x="185.8" y="72.4">2</text>
<text x="207.6" y="75">14</text>
<text x="207.6" y="72.4">13</text>
<text x="213.6" y="73.7">IO14</text>
<text x="213.6" y="76.2">IO12</text>
<text x="249.7" y="76.2">IO0</text>
<text x="249.7" y="73.7">IO4</text>
<text x="257" y="75">25</text>
<text x="257" y="72.4">26</text>
<text x="4.1" y="81.3">B</text>
<text x="222.7" y="78.8" transform="rotate(-90 222.7 78.8)">GND2</text>
<text x="225.2" y="78.8" transform="rotate(-90 225.2 78.8)">IO13</text>
<text x="227.7" y="78.8" transform="rotate(-90 227.7 78.8)">SD2</text>
<text x="230.3" y="78.8" transform="rotate(-90 230.3 78.8)">SD3</text>
<text x="232.8" y="78.8" transform="rotate(-90 232.8 78.8)">CMD</text>
<text x="235.4" y="78.8" transform="rotate(-90 235.4 78.8)">CLK</text>
<text x="237.9" y="78.8" transform="rotate(-90 237.9 78.8)">SD0</text>
<text x="240.4" y="78.8" transform="rotate(-90 240.4 78.8)">SD1</text>
<text x="243" y="78.8" transform="rotate(-90 243 78.8)">IO15</text>
<text x="245.5" y="78.8" transform="rotate(-90 245.5 78.8)">IO2</text>
<text x="291" y="81.3">B</text>
<text x="221.4" y="84.8" transform="rotate(-90 221.4 84.8)">15</text>
<text x="223.9" y="84.8" transform="rotate(-90 223.9 84.8)">16</text>
<text x="226.5" y="84.8" transform="rotate(-90 226.5 84.8)">17</text>
<text x="229" y="84.8" transform="rotate(-90 229 84.8)">18</text>
<text x="231.6" y="84.8" transform="rotate(-90 231.6 84.8)">19</text>
<text x="234.1" y="84.8" transform="rotate(-90 234.1 84.8)">20</text>
<text x="236.6" y="84.6" transform="rotate(-90 236.6 84.6)">21</text>
<text x="239.2" y="84.8" transform="rotate(-90 239.2 84.8)">22</text>
<text x="241.7" y="84.7" transform="rotate(-90 241.7 84.7)">23</text>
<text x="244.2" y="84.8" transform="rotate(-90 244.2 84.8)">24</text>
<text x="177" y="91.3" transform="rotate(-90 177 91.3)">2</text>
<text x="182" y="91.3" transform="rotate(-90 182 91.3)">4</text>
<text x="60.3" y="97.8">1</text>
<text x="75.4" y="97.8">2</text>
<text x="89.5" y="97.8">1</text>
<text x="104.5" y="97.8">2</text>
<text x="60.2" y="102.9">3</text>
<text x="75.4" y="102.9">4</text>
<text x="89.4" y="102.9">3</text>
<text x="104.5" y="102.9">4</text>
<text x="177" y="106.3" transform="rotate(-90 177 106.3)">1</text>
<text x="182" y="106.4" transform="rotate(-90 182 106.4)">3</text>
<text x="154.3" y="123.2">4</text>
<text x="154.4" y="125.7">3</text>
<text x="159.2" y="124.4">3</text>
<text x="159.2" y="121.9">4</text>
<text x="4" y="129.5">C</text>
<text x="154.3" y="128.2">2</text>
<text x="154.5" y="130.8">1</text>
<text x="159.2" y="129.5">1</text>
<text x="159.2" y="127">2</text>
<text x="291" y="129.5">C</text>
<text x="244.1" y="133.3">1</text>
<text x="244.1" y="135.9">2</text>
<text x="244.1" y="138.4">3</text>
<text x="244.1" y="141">4</text>
<text x="244.1" y="143.5">5</text>
<text x="244.1" y="146">6</text>
<text x="23.2" y="161" transform="rotate(-90 23.2 161)">1</text>
<text x="25.8" y="161" transform="rotate(-90 25.8 161)">2</text>
<text x="28.3" y="161" transform="rotate(-90 28.3 161)">3</text>
<text x="30.8" y="161" transform="rotate(-90 30.8 161)">4</text>
<text x="47.6" y="163.8">4</text>
<text x="47.7" y="166.3">3</text>
<text x="52.5" y="167.6">2</text>
<text x="52.5" y="165">3</text>
<text x="52.5" y="162.5">4</text>
<text x="75.6" y="163.8">4</text>
<text x="75.6" y="166.3">3</text>
<text x="80.5" y="167.6">2</text>
<text x="80.5" y="165">3</text>
<text x="80.5" y="162.5">4</text>
<text x="137.8" y="163.8">2</text>
<text x="138" y="166.3">1</text>
<text x="142.6" y="165">1</text>
<text x="142.6" y="162.5">2</text>
<text x="24.5" y="169.7" transform="rotate(-90 24.5 169.7)">GND</text>
<text x="27" y="169.4" transform="rotate(-90 27 169.4)">VCC</text>
<text x="29.6" y="169" transform="rotate(-90 29.6 169)">SCL</text>
<text x="32.1" y="169.3" transform="rotate(-90 32.1 169.3)">SDA</text>
<text x="47.7" y="168.8">2</text>
<text x="47.8" y="171.4">1</text>
<text x="52.5" y="170.1">1</text>
<text x="75.6" y="168.8">2</text>
<text x="75.7" y="171.4">1</text>
<text x="80.5" y="170.1">1</text>
<text x="4" y="177.7">D</text>
<text x="170.8" y="176.4">4</text>
<text x="171" y="179">3</text>
<text x="175.7" y="177.7">3</text>
<text x="175.7" y="175.2">4</text>
<text x="291" y="177.7">D</text>
<text x="170.8" y="181.6">2</text>
<text x="171" y="184.1">1</text>
<text x="175.7" y="182.8">1</text>
<text x="175.7" y="180.3">2</text>
<text x="199.1" y="184.1">Title</text>
<text x="199.1" y="189.2">Size:</text>
<text x="216.8" y="189.2">Company:</text>
<text x="246.6" y="189.2">Revision:</text>
<text x="199.1" y="193">Date: 01/08/2021</text>
<text x="199.1" y="195.5">Project:</text>
<text x="220.7" y="193">Time: 1:30:52 am</text>
<text x="239.7" y="193">Sheet1</text>
<text x="248.4" y="193">of 1</text>
<text x="37.9" y="199.3">1</text>
<text x="110.7" y="199.3">2</text>
<text x="183.8" y="199.3">3</text>
<text x="256.7" y="199.3">4</text>
</g>
<g font-size="2.3" fill="#000080">
<text x="66.9" y="26.8">U1</text>
<text x="72.1" y="25.5">NCP1117LPST33T3G</text>
<text x="248.6" y="33.1">U2</text>
<text x="248.6" y="35.6">ESPWROOM32</text>
<text x="122.9" y="40.9">R1</text>
<text x="122.9" y="43.4">100R</text>
<text x="25.1" y="49.6">S1</text>
<text x="46.4" y="48">C1</text>
<text x="46.4" y="50.6">0.1uF</text>
<text x="57.8" y="48">C2</text>
<text x="57.8" y="50.6">10uF</text>
<text x="101" y="48">C3</text>
<text x="101" y="50.6">0.1uF</text>
<text x="112.5" y="48">C4</text>
<text x="112.5" y="50.6">10uF</text>
<text x="158.2" y="51.9">C5</text>
<text x="168.3" y="51.9">C6</text>
<text x="158.2" y="54.4">0.1uF</text>
<text x="168.3" y="54.4">10uF</text>
<text x="227" y="59.8">ESPWROOM32</text>
<text x="21.2" y="71.2">P1</text>
<text x="180" y="66.1">J3</text>
<text x="21.2" y="73.7">HDR 2POS</text>
<text x="267.4" y="79.8">R2</text>
<text x="267.4" y="82.3">10k</text>
<text x="156.9" y="84.8">12k 1%</text>
<text x="158.5" y="87.6">R3</text>
<text x="62.9" y="95.3">S2</text>
<text x="92.1" y="95.3">S3</text>
<text x="185.1" y="95.1">S4</text>
<text x="26.4" y="100.1">R4</text>
<text x="39" y="100.1">R5</text>
<text x="185.1" y="97.6">SPST</text>
<text x="26.4" y="102.7">47R</text>
<text x="39" y="102.7">100R</text>
<text x="62.9" y="108">SPST</text>
<text x="92.1" y="108">SPST</text>
<text x="158.2" y="102.7">C7</text>
<text x="158.2" y="105.2">1nF 50V</text>
<text x="26.6" y="112.8">D2</text>
<text x="39.3" y="112.8">D3</text>
<text x="73.1" y="113.5">R6</text>
<text x="102.3" y="113.5">R7</text>
<text x="26.6" y="115.3">RED IR</text>
<text x="39.3" y="115.3">RED LED</text>
<text x="67.8" y="119.1">R8</text>
<text x="73.1" y="117.6">4.7k</text>
<text x="102.3" y="117.6">4.7k</text>
<text x="152" y="119.4">J6</text>
<text x="67.8" y="121.6">10k</text>
<text x="85.8" y="125.4">C8</text>
<text x="98.2" y="120.4">R9</text>
<text x="98.2" y="122.9">10k</text>
<text x="113.7" y="125.4">C9</text>
<text x="85.8" y="128">0.1uF</text>
<text x="113.7" y="128">0.1uF</text>
<text x="242.3" y="129.5">P2</text>
<text x="152" y="134.6">S4B-XH-A(LF)(SN)</text>
<text x="216.8" y="135.9">EN</text>
<text x="216.8" y="133.3">+3.3V</text>
<text x="48.9" y="143.5">R13</text>
<text x="84.5" y="143.5">R14</text>
<text x="216.8" y="143.5">IO0</text>
<text x="216.8" y="138.4">TXD</text>
<text x="216.8" y="141">RXD</text>
<text x="48.9" y="148.6">10K</text>
<text x="84.5" y="148.6">10K</text>
<text x="216.8" y="146">GND</text>
<text x="242.3" y="149.8">Header 6</text>
<text x="117.8" y="152.1">R10</text>
<text x="117.8" y="154.7">10K</text>
<text x="150.8" y="152.1">R11</text>
<text x="150.8" y="154.7">10K</text>
<text x="45.4" y="160">J1</text>
<text x="73.4" y="160">J2</text>
<text x="135.6" y="160">P3</text>
<text x="126.4" y="171.1">C10</text>
<text x="126.4" y="173.6">0.1uF</text>
<text x="135.6" y="170.1">HDR 2POS</text>
<text x="159.5" y="171.1">C11</text>
<text x="159.5" y="173.6">0.1uF</text>
<text x="168.6" y="172.6">J7</text>
<text x="19.9" y="175.2">J4</text>
<text x="19.9" y="177.7">OLED Display 0.96</text>
<text x="45.4" y="175.2">S4B-XH-A(LF)(SN)</text>
<text x="73.4" y="175.2">S4B-XH-A(LF)(SN)</text>
<text x="168.6" y="187.9">S4B-XH-A(LF)(SN)</text>
<text x="209.5" y="196">Crop_Sensor.PrjPcb</text>
</g>
<g font-size="2.3" fill="#800000">
<text x="229.6" y="24.2">GND</text>
<text x="19.2" y="30.6">+9V</text>
<text x="37" y="31.8">+9V</text>
<text x="107.2" y="30.7">+3.3V</text>
<text x="195.4" y="33.1">GND</text>
<text x="267.7" y="33.1">GND</text>
<text x="153" y="39.4">+3.3V</text>
<text x="197.8" y="47">EN</text>
<text x="265.1" y="44.5">MOSI</text>
<text x="265.1" y="47">SCL</text>
<text x="31.9" y="53.4">GND</text>
<text x="265.1" y="49.6">TXD0</text>
<text x="265.1" y="52.2">RXD0</text>
<text x="191.4" y="59.8">SOIL_SENSOR</text>
<text x="197.8" y="57.2">IO35</text>
<text x="197.8" y="54.7">IO34</text>
<text x="265.1" y="54.7">SDA</text>
<text x="265.1" y="59.8">MISO</text>
<text x="153.5" y="64.8">GND</text>
<text x="191.4" y="62.3">LDR</text>
<text x="193.9" y="64.8">SOIL_S_D</text>
<text x="265.1" y="62.3">SCK</text>
<text x="265.1" y="64.8">CS</text>
<text x="53.1" y="67.4">GND</text>
<text x="76" y="67.4">GND</text>
<text x="96.3" y="67.4">GND</text>
<text x="119.2" y="67.4">GND</text>
<text x="197.8" y="69.9">IO27</text>
<text x="197.8" y="67.4">IO26</text>
<text x="265.1" y="67.4">TXD2</text>
<text x="265.1" y="69.9">RXD2</text>
<text x="153" y="77.5">+3.3V</text>
<text x="197.8" y="75">IO12</text>
<text x="197.8" y="72.4">IO14</text>
<text x="265.1" y="72.4">IO4</text>
<text x="265.1" y="75">IO0</text>
<text x="64.1" y="87.6">+3.3V</text>
<text x="94.6" y="87.6">+3.3V</text>
<text x="22.1" y="92.8">+3.3V</text>
<text x="34.9" y="92.8">+3.3V</text>
<text x="162.3" y="95.3">EN</text>
<text x="211.4" y="91.4">GND</text>
<text x="223.9" y="93.3" transform="rotate(-90 223.9 93.3)">IO13</text>
<text x="241.7" y="93.3" transform="rotate(-90 241.7 93.3)">IO15</text>
<text x="263.5" y="92.8">+3.3V</text>
<text x="200.9" y="99.1">GND</text>
<text x="153.5" y="113">GND</text>
<text x="84.8" y="114.3">IO34</text>
<text x="114" y="114.3">IO35</text>
<text x="162.3" y="121.9">SDA</text>
<text x="162.3" y="124.4">SCL</text>
<text x="22.6" y="128.2">GND</text>
<text x="35.3" y="128.2">GND</text>
<text x="169.1" y="128.2">+3.3V</text>
<text x="183" y="130.8">GND</text>
<text x="230.5" y="127">+3.3V</text>
<text x="64.6" y="135.9">GND</text>
<text x="81" y="135.9">GND</text>
<text x="95" y="134.6">GND</text>
<text x="109" y="135.9">GND</text>
<text x="230.8" y="137.2">TXD0</text>
<text x="233.3" y="134.6">EN</text>
<text x="230.8" y="139.7">RXD0</text>
<text x="233.3" y="142.2">IO0</text>
<text x="23.4" y="149.8">+3.3V</text>
<text x="37.8" y="146">+3.3V</text>
<text x="56.8" y="144.8">SCL</text>
<text x="73.4" y="146">+3.3V</text>
<text x="92.4" y="144.8">SDA</text>
<text x="113.6" y="144.8">+3.3V</text>
<text x="146.6" y="144.8">+3.3V</text>
<text x="17.6" y="151.1">GND</text>
<text x="229.6" y="154.9">GND</text>
<text x="28.3" y="157.9" transform="rotate(-90 28.3 157.9)">SCL</text>
<text x="30.8" y="157.9" transform="rotate(-90 30.8 157.9)">SDA</text>
<text x="55.5" y="162.5">SCL</text>
<text x="55.5" y="165">SDA</text>
<text x="83.5" y="165">SDA</text>
<text x="83.5" y="167.6">SCL</text>
<text x="91.6" y="163.8">+3.3V</text>
<text x="125.4" y="162.5">LDR</text>
<text x="152" y="162.5">SOIL_SENSOR</text>
<text x="56" y="171.4">+3.3V</text>
<text x="67.5" y="168.8">GND</text>
<text x="94.1" y="171.4">GND</text>
<text x="178.7" y="175.2">SOIL_SENSOR</text>
<text x="178.7" y="177.7">SOIL_S_D</text>
<text x="114.1" y="184.1">GND</text>
<text x="121.7" y="184.1">GND</text>
<text x="147.1" y="181.6">GND</text>
<text x="154.7" y="181.6">GND</text>
<text x="181.8" y="184.1">GND</text>
<text x="184.3" y="181.6">+3.3V</text>
</g>
<text font-size="2" fill="#000080" x="227" y="189.7">-----------</text>
<g font-size="1.9">
<text x="116.1" y="166" transform="rotate(-90 116.1 166)">2</text>
<text x="116.1" y="175.9" transform="rotate(-90 116.1 175.9)">1</text>
</g>
<g font-size="1.9" fill="#000080">
<text x="112.1" y="173.8" transform="rotate(-90 112.1 173.8)">02LDR1</text>
<text x="109.5" y="174.8" transform="rotate(-90 109.5 174.8)">R12</text>
</g>
</svg>
